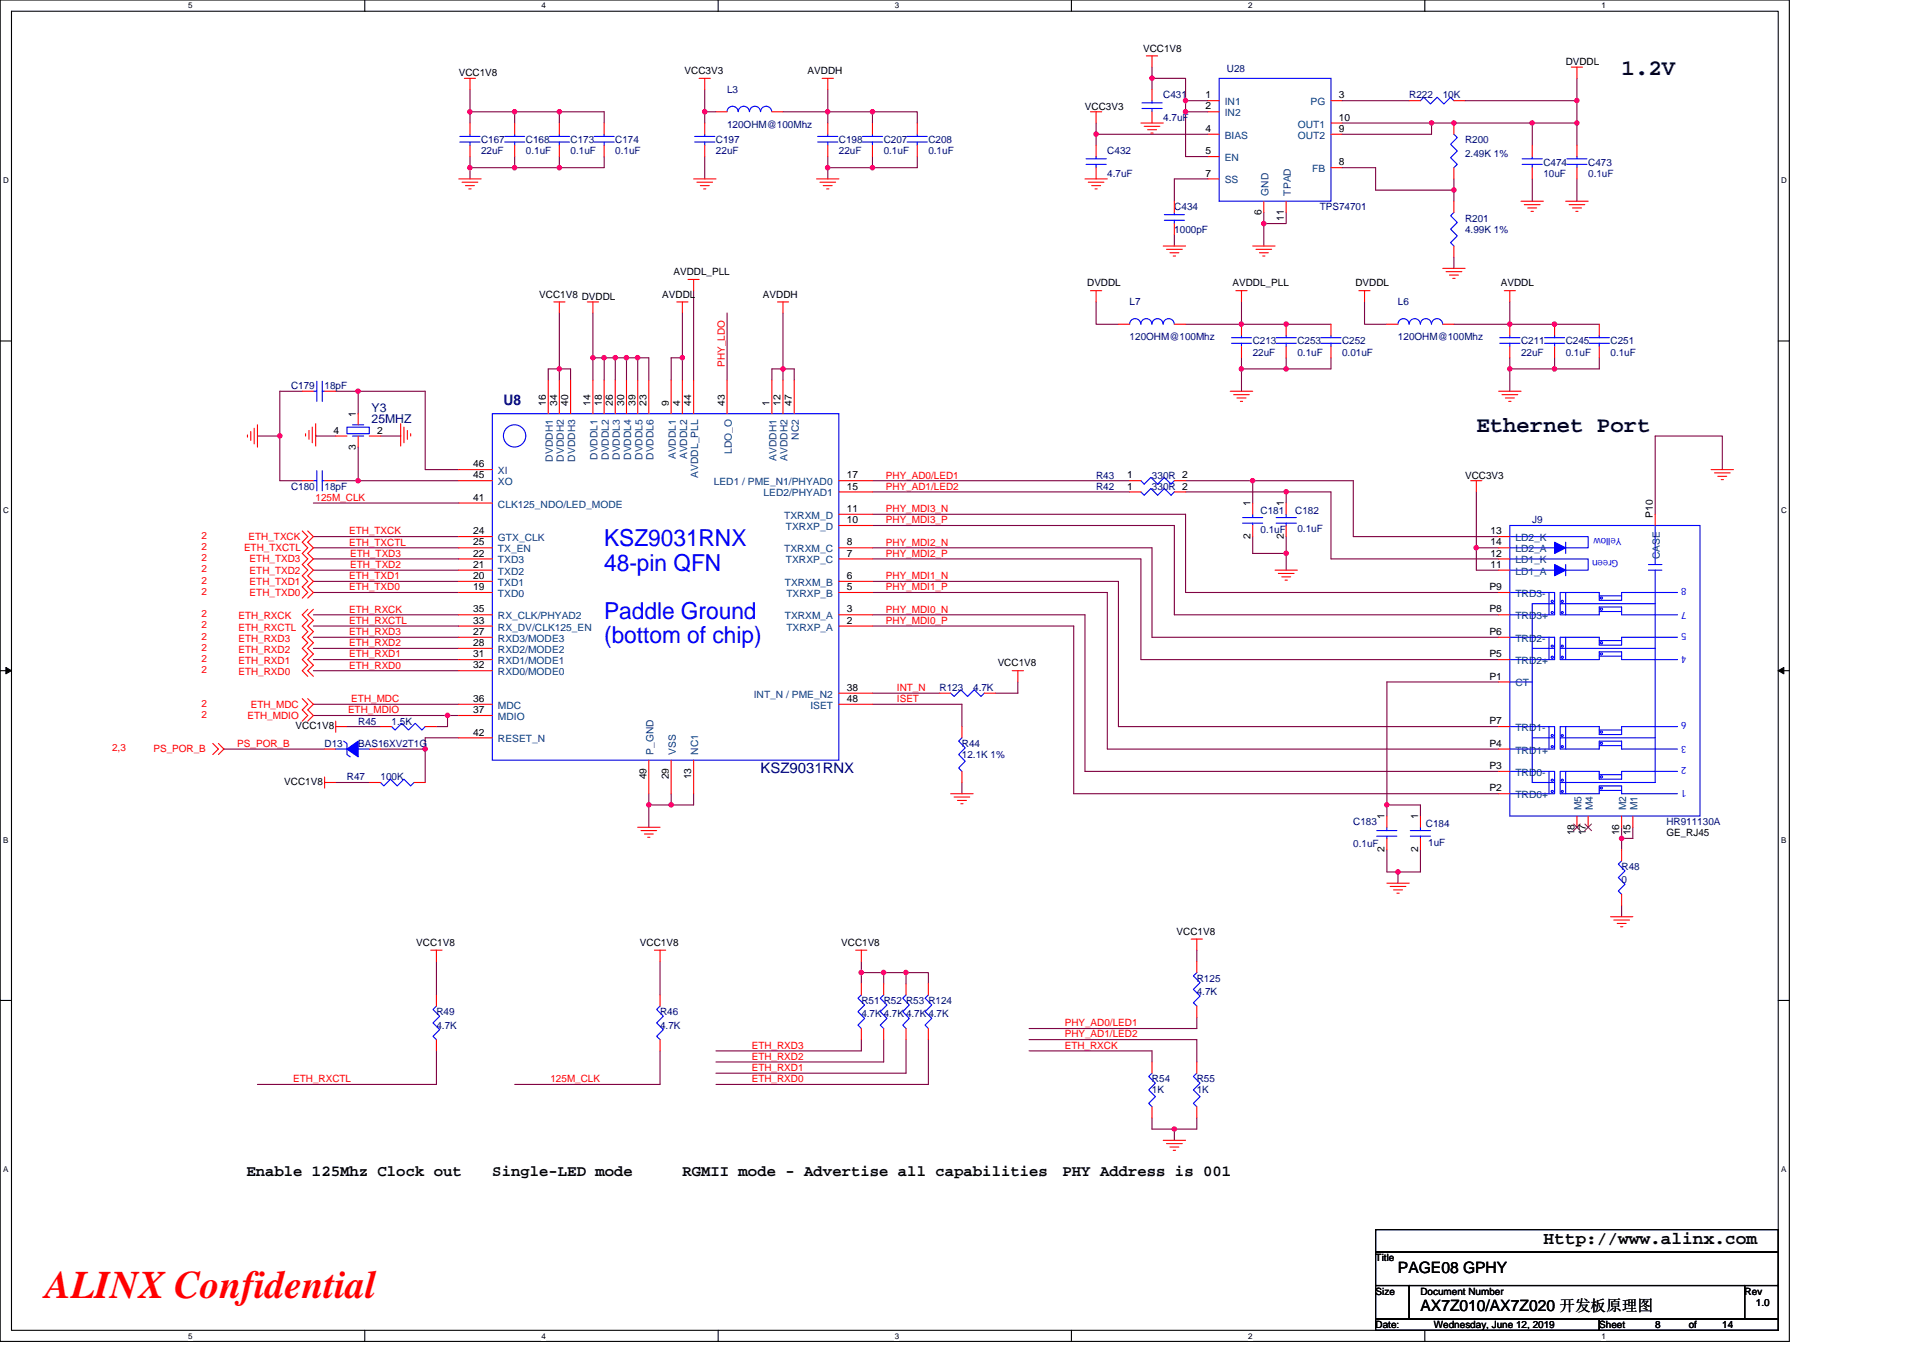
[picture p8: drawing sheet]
<svg xmlns="http://www.w3.org/2000/svg" width="297mm" height="210mm" viewBox="0 0 297 210" stroke-linecap="round" stroke-linejoin="round" font-family="sans-serif">
<path d="M0 0h276.4v207.3h-276.4zM1.8 1.7h272.9v203.8h-272.9z" fill="none" stroke="#000" stroke-width=".17"/>
<g fill="#fff">
<path d="M29.1 .2h.6v1.4h-.6z"/>
<path d="M29.1 205.7h.6v1.4h-.6z"/>
</g>
<path d="M56.3 0v1.7M56.3 205.5v1.8" fill="none" stroke="#000" stroke-width=".17"/>
<g fill="#fff">
<path d="M83.6 .2h.7v1.4h-.7z"/>
<path d="M83.6 205.7h.7v1.4h-.7z"/>
</g>
<path d="M110.9 0v1.7M110.9 205.5v1.8" fill="none" stroke="#000" stroke-width=".17"/>
<g fill="#fff">
<path d="M138.2 .2h.7v1.4h-.7z"/>
<path d="M138.2 205.7h.7v1.4h-.7z"/>
</g>
<path d="M165.5 0v1.7M165.5 205.5v1.8" fill="none" stroke="#000" stroke-width=".17"/>
<g fill="#fff">
<path d="M192.8 .2h.6v1.4h-.6z"/>
<path d="M192.8 205.7h.6v1.4h-.6z"/>
</g>
<path d="M220.1 0v1.7M220.1 205.5v1.8" fill="none" stroke="#000" stroke-width=".17"/>
<g fill="#fff">
<path d="M247.4 .2h.6v1.4h-.6z"/>
<path d="M247.4 205.7h.6v1.4h-.6z"/>
<path d="M.5 27.2h.8v1.4h-.8z"/>
<path d="M275.1 27.2h.9v1.4h-.9z"/>
<path d="M.5 78.1h.8v1.4h-.8z"/>
<path d="M275.1 78.1h.9v1.4h-.9z"/>
</g>
<path d="M0 52.7h1.8M274.7 52.7h1.7" fill="none" stroke="#000" stroke-width=".17"/>
<g fill="#fff">
<path d="M.5 129.1h.8v1.4h-.8z"/>
<path d="M275.1 129.1h.8v1.4h-.8z"/>
</g>
<path d="M0 103.6h1.8M274.7 103.6h1.7" fill="none" stroke="#000" stroke-width=".17"/>
<path d="M.9 103.1l.9 .5-.9 .5zM274.7 103.6l.8-.5v1z" fill="#000" stroke="#000" stroke-width=".15"/>
<g fill="#fff">
<path d="M.5 180h.8v1.4h-.8z"/>
<path d="M275.1 180h.8v1.4h-.8z"/>
</g>
<path d="M0 154.6h1.8M274.7 154.6h1.7M212.5 190h62.2v3.5h-62.2zM212.5 193.5h62.2v5.1h-62.2zM212.5 198.6h5.2v5.2h-5.2zM217.7 198.6h51.8v5.2h-51.8zM269.5 198.6h5.2v5.2h-5.2zM212.5 203.8h34.5v1.7h-34.5zM247 203.8h27.7v1.7h-27.7z" fill="none" stroke="#000" stroke-width=".17"/>
<g fill="none" stroke="#800040" stroke-width=".17">
<path d="M72.6 17.3h6.9M72.6 13.8v3.5M72.6 17.3v1.7M79.5 17.3h6.9M79.5 17.3v1.7M86.4 17.3h6.9v1.7M86.4 17.3v1.7M108.9 17.3v1.7M108.9 13.8v3.5M108.9 17.3h1.7M120.9 17.3h7v1.7M127.9 13.8v3.5h6.9"/>
<path d="M134.8 17.3h6.9v1.7M134.8 17.3v1.7M169.3 19v1.7M177.9 10.4v1.7M177.9 12.1v1.7M177.9 12.1h5.2v3.5h3.5M183.1 15.6v1.7h3.5M183.1 17.3v6.9h3.5M207.3 19h13.8M207.3 15.6h10.4M221.1 19v1.7h-13.8M221.1 19h15.6"/>
<path d="M226.3 15.6h17.3M236.7 19h6.9M236.7 19v3.5M243.6 12.1v6.9M243.6 19v3.5M72.6 25.9h6.9M72.6 24.2v1.7M72.6 25.9v1.7M79.5 25.9h6.9M79.5 24.2v1.7M86.4 24.2v1.7M93.3 24.2v1.7h-6.9"/>
<path d="M108.9 24.2v3.4M127.9 25.9h6.9M127.9 25.9v1.7M127.9 24.2v1.7M134.8 24.2v1.7M141.7 24.2v1.7h-6.9M169.3 20.7h17.3M169.3 20.7v1.8M181.4 36.3v1.7M186.6 27.6h-5.2v3.5M195.2 32.8v1.7M198.7 32.8v1.7h-3.5v3.5"/>
<path d="M207.3 25.9h5.2v3.5h12.1M224.6 39.7v1.8M224.6 29.4v1.7M224.6 27.6v1.8M236.7 27.6v3.5M243.6 27.6v3.5M84.7 58.7v-1.7h1.7v1.7M86.4 48.4v8.6h1.7v1.7M91.6 55.3v3.4M91.6 48.4v6.9M91.6 55.3h1.7M93.3 55.3h1.7v3.4"/>
<path d="M93.3 55.3v3.4M95 55.3h1.8M96.8 55.3h1.7M96.8 55.3v3.4M98.5 55.3v3.4M98.5 55.3h1.7v3.4M105.4 48.4v6.9M105.4 55.3h-1.7v3.4M105.4 55.3v3.4M107.1 44.9v13.8M112.3 48.4v10.3M119.2 58.7v-1.7h1.7v1.7"/>
<path d="M120.9 48.4v8.6h1.8v1.7M169.3 46.7v3.4h3.5M183.1 50.1h8.7M191.8 50.1h13.8M191.8 57h6.9M191.8 46.7v3.4M191.8 55.3v1.7M191.8 57v3.5M198.7 55.3v1.7M205.6 55.3v1.7h-6.9M210.8 46.7v3.4h3.4M224.6 50.1h8.6"/>
<path d="M233.2 50.1h13.8M233.2 57h6.9M233.2 46.7v3.4M233.2 55.3v1.7M233.2 57v3.5M240.1 55.3v1.7M247 55.3v1.7h-6.9M39.8 67.4h3.4M43.2 67.4v6.9h3.5M46.7 60.5h-3.5v6.9M48.4 77.7h22.5M48.8 67.2v.2h3.1"/>
<path d="M51.9 60.5h3.4M51.9 74.3h3.4M55.3 74.3h15.6M55.3 60.5h10.4v12.1h5.2M55.3 69.1v5.2M55.3 60.5v3.4M61.9 67.2v.2h-3.1M134.8 79.5h48.3v12h48.4M134.8 74.3h39.7M134.8 76h39.7M183.1 76h15.6M183.1 74.3h10.4"/>
<path d="M193.5 74.3h15.5v8.6h22.5M193.5 74.3v3.4M198.7 76h6.9v10.4h25.9M198.7 76v1.7M228 76v8.6M266 72.6v-5.2h-10.3v12.1M48.4 82.9h22.5M48.4 88.1h22.5M48.4 86.4h22.5M48.4 84.6h22.5M48.4 91.5h22.5M48.4 89.8h22.5"/>
<path d="M48.4 96.7h22.5M48.4 98.5h22.5M48.4 95h22.5M134.8 84.6h43.1v13.9h53.6M134.8 86.4h41.4v15.5h55.3M134.8 89.8h38v22.5h58.7M134.8 96.7h31.1v25.9h65.6M134.8 91.5h36.2v24.2h60.5M134.8 95h32.8v24.2h63.9M134.8 81.2h46.6v13.8h50.1M193.5 82.9v2.6h5.2M198.7 85.5v2.6"/>
<path d="M198.7 82.9v2.6M228 84.6h3.5M228 84.6v3.5h3.5M34.6 115.7h15.5M48.4 103.6h22.5M48.4 100.2h22.5M48.4 101.9h22.5M48.4 110.6h20.7M48.4 108.8h22.5M53.6 112.3h5.2M58.8 115.7h6.9M65.7 115.7v5.2"/>
<path d="M69.1 110.6h1.8M69.1 110.6v1.7h-1.7M70.9 114h-5.2v1.7M134.8 107.1h10.3M134.8 108.8h13.8v3.5M157.2 105.4v1.7h-3.4M231.5 105.4h-17.3v19M51.9 120.9h5.1M100.2 124.4h3.5M100.2 124.4v3.4M100.2 122.6v1.8M103.7 122.6v1.8"/>
<path d="M107.1 122.6v1.8h-3.4M148.6 120.9v1.7M214.2 131.3v3.4h1.7M214.2 124.4v1.7M214.2 124.4h5.2v1.7M215.9 134.7v1.8M219.4 131.3v3.4h-3.5M250.5 129.5v1.8M250.5 127.8v1.7M250.5 139.9v1.7M252.2 127.8v1.7h-1.7M67.4 148.5v5.2"/>
<path d="M102 148.5v5.2M133.1 150.3h3.4M133.1 148.5v1.8M133.1 150.3v1.7M136.5 150.3h3.5M136.5 150.3v1.7M140 150.3h3.4v1.7M140 150.3v1.7M184.9 157.2v1.7h-25.9M184.9 146.8v1.7M67.4 162.4v5.2h-27.6M102 162.4v5.2h-22.5"/>
<path d="M133.1 160.6v1.8h-22.5M136.5 160.6v3.5h-25.9M140 160.6v5.2h-29.4M143.4 160.6v7h-32.8M159 162.4h18.9v1.7M159 160.6h25.9v3.5M177.9 172.7v1.8h3.5M181.4 174.5v1.7M184.9 172.7v1.8h-3.5"/>
</g>
<g fill="#f0f" stroke="#f0f" stroke-width=".17">
<circle cx="86.4" cy="57" r=".34"/>
<circle cx="105.4" cy="55.3" r=".34"/>
<circle cx="91.6" cy="55.3" r=".34"/>
<circle cx="98.5" cy="55.3" r=".34"/>
<circle cx="93.3" cy="55.3" r=".34"/>
<circle cx="96.8" cy="55.3" r=".34"/>
<circle cx="95" cy="55.3" r=".34"/>
<circle cx="100.2" cy="124.4" r=".34"/>
<circle cx="103.7" cy="124.4" r=".34"/>
<circle cx="72.6" cy="17.3" r=".34"/>
<circle cx="86.4" cy="25.9" r=".34"/>
<circle cx="215.9" cy="134.7" r=".34"/>
<circle cx="198.7" cy="85.5" r=".34"/>
<circle cx="198.7" cy="76" r=".34"/>
<circle cx="193.5" cy="74.3" r=".34"/>
<circle cx="250.5" cy="129.5" r=".34"/>
<circle cx="214.2" cy="124.4" r=".34"/>
<circle cx="195.2" cy="34.5" r=".34"/>
<circle cx="224.6" cy="29.4" r=".34"/>
<circle cx="221.1" cy="19" r=".33"/>
<circle cx="243.6" cy="19" r=".33"/>
<circle cx="236.7" cy="19" r=".33"/>
<circle cx="243.6" cy="15.5" r=".34"/>
<circle cx="177.9" cy="12.1" r=".34"/>
<circle cx="183.1" cy="17.3" r=".34"/>
<circle cx="183.1" cy="15.5" r=".34"/>
<circle cx="169.3" cy="20.7" r=".34"/>
<circle cx="224.6" cy="19" r=".33"/>
<circle cx="133" cy="150.3" r=".34"/>
<circle cx="139.9" cy="150.3" r=".34"/>
<circle cx="136.5" cy="150.3" r=".34"/>
<circle cx="228" cy="84.6" r=".34"/>
<circle cx="43.2" cy="67.3" r=".34"/>
<circle cx="181.4" cy="174.4" r=".33"/>
<circle cx="55.3" cy="60.4" r=".34"/>
<circle cx="55.3" cy="74.3" r=".34"/>
<circle cx="65.7" cy="115.7" r=".34"/>
<circle cx="108.9" cy="17.3" r=".34"/>
<circle cx="134.8" cy="17.3" r=".34"/>
<circle cx="127.8" cy="25.9" r=".34"/>
<circle cx="134.8" cy="25.9" r=".34"/>
<circle cx="127.8" cy="17.3" r=".34"/>
<circle cx="79.5" cy="17.3" r=".34"/>
<circle cx="79.5" cy="25.9" r=".34"/>
<circle cx="72.6" cy="25.9" r=".34"/>
<circle cx="120.9" cy="57" r=".34"/>
<circle cx="69.1" cy="110.5" r=".34"/>
<circle cx="233.2" cy="50.1" r=".34"/>
<circle cx="240.1" cy="50.1" r=".34"/>
<circle cx="233.2" cy="57" r=".34"/>
<circle cx="240.1" cy="57" r=".34"/>
<circle cx="191.7" cy="50.1" r=".34"/>
<circle cx="198.7" cy="50.1" r=".34"/>
<circle cx="198.7" cy="57" r=".34"/>
<circle cx="191.7" cy="57" r=".34"/>
<circle cx="86.4" cy="17.3" r=".34"/>
</g>
<g fill="none" stroke="#f00" stroke-width=".17">
<path d="M71.7 12.1h1.7M72.6 19v1.7M72.6 12.1v1.7M79.5 19v1.7M86.4 19v1.7M93.3 19v1.7M108 12.1h1.7M108.9 12.1v1.7M108.9 19v1.7M110.6 17.3h1.7M119.2 17.3h1.7M127 12.1h1.7"/>
<path d="M127.9 12.1v1.7M127.9 19v1.7M134.8 19v1.7M141.7 19v1.7M168.4 17.3h1.8M169.3 17.3v1.7M176.2 19h3.5M176.7 19.5h2.5M177.1 8.6h1.7M177.9 8.6v1.8M177.9 13.8v1.8M177.9 17.3v1.7"/>
<path d="M186.6 15.6h1.7M186.6 17.3h1.7M205.6 15.6h1.7M205.6 19h1.7M217.7 15.6h1.7M224.6 15.6h1.7M224.6 19v1.7M242.7 10.4h1.8M243.6 10.4v1.7M70.9 27.6h3.4M71.4 28.2h2.4M71.9 28.7h1.4"/>
<path d="M72.4 29.2h.4M72.6 22.5v1.7M79.5 22.5v1.7M86.4 22.5v1.7M93.3 22.5v1.7M107.1 27.6h3.5M107.7 28.2h2.4M108.2 28.7h1.4M108.7 29.2h.3M108.9 22.5v1.7M126.1 27.6h3.5M126.7 28.2h2.4"/>
<path d="M127.2 28.7h1.3M127.7 29.2h.3M127.9 22.5v1.7M134.8 22.5v1.7M141.7 22.5v1.7M167.6 27.6h3.4M168.1 28.2h2.4M168.6 28.7h1.4M169.1 29.2h.4M169.3 22.5v1.7M169.3 25.9v1.7M177.3 20h1.3"/>
<path d="M177.8 20.6h.3M179.7 38h3.4M180.2 38.5h2.4M180.7 39.1h1.4M181.2 39.6h.4M181.4 31.1v1.7M181.4 34.5v1.8M186.6 20.7h1.7M186.6 24.2h1.7M186.6 27.6h1.7M193.5 38h3.5M194 38.5h2.4"/>
<path d="M194.5 39.1h1.4M195 39.6h.4M195.2 31.1v1.7M198.7 31.1v1.7M205.6 25.9h1.7M205.6 20.7h1.7M224.6 38v1.7M224.6 31.1v1.7M224.6 25.9v1.7M234.9 31.1h3.5M235.5 31.6h2.4M236 32.1h1.4"/>
<path d="M236.5 32.7h.4M236.7 22.5v1.7M236.7 25.9v1.7M241.8 31.1h3.5M242.4 31.6h2.4M242.9 32.1h1.4M243.4 32.7h.4M243.6 22.5v1.7M243.6 25.9v1.7M84.7 58.7v5.2M85.6 46.7h1.7M86.4 46.7v1.7"/>
<path d="M86.4 58.7v5.2M88.1 58.7v5.2M90.7 46.7h1.8M91.6 46.7v1.7M91.6 58.7v5.2M93.3 58.7v5.2M95 58.7v5.2M96.8 58.7v5.2M98.5 58.7v5.2M100.2 58.7v5.2M103.7 58.7v5.2M104.5 46.7h1.8"/>
<path d="M105.4 46.7v1.7M105.4 58.7v5.2M106.3 43.2h1.7M107.1 43.2v1.7M107.1 58.7v5.2M112.3 58.7v5.2M119.2 58.7v5.2M120.1 46.7h1.7M120.9 58.7v5.2M120.9 46.7v1.7M122.7 58.7v5.2M168.4 44.9h1.8"/>
<path d="M169.3 44.9v1.8M172.8 50.1h1.7M181.4 50.1h1.7M190.9 44.9h1.7M191.8 44.9v1.8M191.8 50.1v1.7M191.8 53.6v1.7M198.7 50.1v1.7M198.7 53.6v1.7M205.6 50.1v1.7M205.6 53.6v1.7M209.9 44.9h1.7"/>
<path d="M210.8 44.9v1.8M214.2 50.1h1.7M222.9 41.5h3.4M222.9 50.1h1.7M223.4 42h2.4M223.9 42.5h1.4M224.4 43h.4M232.4 44.9h1.7M233.2 44.9v1.8M233.2 50.1v1.7M233.2 53.6v1.7M240.1 50.1v1.7"/>
<path d="M240.1 53.6v1.7M247 50.1v1.7M247 53.6v1.7M38.2 67.2v.3M38.7 66.7v1.4M39.3 66.2v2.4M39.8 65.6v3.5M46.7 74.3h1.7M46.7 60.5h1.7M47.2 67v.4M47.7 66.5v1.4M48.2 66v2.4"/>
<path d="M48.8 65.5v3.4M50.1 74.3h1.8M50.1 60.5h1.8M51.9 67.4h1.7M55.3 63.9v1.7M55.3 67.4v1.7M57 67.4h1.8M61.9 65.5v3.4M62.4 66v2.4M62.9 66.5v1.4M63.4 67v.4M70.9 77.7h5.1"/>
<path d="M70.9 74.3h5.1M70.9 72.6h5.1M129.6 76h5.2M129.6 74.3h5.2M129.6 79.5h5.2M174.5 76h1.7M174.5 74.3h1.7M181.4 76h1.7M181.4 74.3h1.7M190 60.5h3.5M190.6 61h2.4M191.1 61.5h1.4"/>
<path d="M191.6 62h.3M193.5 77.7v1.8M198.7 77.7v1.8M227.2 74.3h1.7M228 74.3v1.7M231.5 60.5h3.4M232 61h2.4M232.5 61.5h1.4M233 62h.4M255.7 79.5v1.7M264.3 72.6h3.5M264.8 73.1h2.4"/>
<path d="M265.3 73.6h1.4M265.9 74.1h.3M46.7 82l.8 .9-.8 .9 .8 .8-.8 .9 .8 .9-.8 .8 .8 .9-.8 .9 .8 .8-.8 .9 .8 .8-.8 .9M47.5 94.1l-.8 .9 .8 .9-.8 .8 .8 .9-.8 .9 .8 .8-.8 .9 .8 .8-.8 .9 .8 .9-.8 .8 .8 .9M47.5 82l.9 .9-.9 .9 .9 .8-.9 .9 .9 .9-.9 .8 .9 .9-.9 .9 .9 .8-.9 .9 .9 .8-.9 .9M48.4 94.1l-.9 .9 .9 .9-.9 .8 .9 .9-.9 .9 .9 .8-.9 .9 .9 .8-.9 .9 .9 .9-.9 .8 .9 .9M70.9 91.5h5.1M70.9 89.8h5.1M70.9 88.1h5.1M70.9 86.4h5.1M70.9 82.9h5.1M70.9 84.6h5.1"/>
<path d="M70.9 98.5h5.1M70.9 96.7h5.1M70.9 95h5.1M129.6 96.7h5.2M129.6 95h5.2M129.6 91.5h5.2M129.6 89.8h5.2M129.6 86.4h5.2M129.6 84.6h5.2M129.6 81.2h5.2M193.5 81.2v1.7M197 88.1h3.4"/>
<path d="M197.5 88.6h2.4M198 89.1h1.4M198.5 89.6h.4M198.7 81.2v1.7M231.5 98.5h1.7M231.5 95h1.7M231.5 91.5h1.7M231.5 88.1h1.7M231.5 86.4h1.7M231.5 84.6h1.7M231.5 82.9h1.7M32.9 114.9l.8 .8-.8 .9"/>
<path d="M33.7 114.9l.9 .8-.9 .9M46.7 107.9l.8 .9-.8 .9 .8 .9-.8 .8M47.5 107.9l.9 .9-.9 .9 .9 .9-.9 .8M50.1 115.7h1.8M51.9 112.3h1.7M51.9 111.4v1.7M57 115.7h1.8M58.8 112.3h1.7M65.7 112.3h1.7M70.9 101.9h5.1M70.9 103.6h5.1M70.9 108.8h5.1"/>
<path d="M70.9 110.6h5.1M70.9 114h5.1M70.9 100.2h5.1M100.2 117.5v5.1M103.7 117.5v5.1M107.1 117.5v5.1M129.6 107.1h5.2M129.6 108.8h5.2M145.1 107.1h1.8M148.6 119.2v1.7M148.6 112.3v1.7M152 107.1h1.8"/>
<path d="M156.4 103.6h1.7M157.2 103.6v1.8M231.5 119.2h1.7M231.5 115.7h1.7M231.5 112.3h1.7M231.5 101.9h1.7M231.5 105.4h1.7M50.1 120.9h1.8M50.1 120.1v1.7M57 120.9h1.8M64 120.9h1.7M98.5 127.8h3.5"/>
<path d="M99 128.3h2.4M99.5 128.9h1.4M100.1 129.4h.3M146.9 122.6h3.4M147.4 123.1h2.4M147.9 123.7h1.4M148.4 124.2h.4M214.2 126.1v1.7M214.2 129.5v1.8M214.2 136.5h3.5M214.7 137h2.5M215.3 137.5h1.3"/>
<path d="M215.8 138h.3M219.4 126.1v1.7M219.4 129.5v1.8M231.5 122.6h1.7M243.6 126.1v1.7M245.3 126.1v1.7M250.5 126.1v1.7M250.5 138.2v1.7M250.5 131.3v1.7M252.2 126.1v1.7M66.5 146.8h1.8M67.4 153.7v1.7"/>
<path d="M67.4 146.8v1.7M101.1 146.8h1.7M102 146.8v1.7M102 153.7v1.7M132.2 146.8h1.7M133.1 146.8v1.7M133.1 158.9v1.7M133.1 152v1.7M136.5 158.9v1.7M136.5 152v1.7M140 158.9v1.7M140 152v1.7"/>
<path d="M143.4 158.9v1.7M143.4 152v1.7M184 145.1h1.7M184.9 145.1v1.7M184.9 155.4v1.8M184.9 148.5v1.8M248.8 141.6h3.4M249.3 142.2h2.4M249.8 142.7h1.4M250.3 143.2h.4M67.4 160.6v1.8M102 160.6v1.8"/>
<path d="M177.9 171v1.7M177.9 164.1v1.7M179.7 176.2h3.4M180.2 176.7h2.4M180.7 177.2h1.4M181.2 177.7h.4M184.9 171v1.7M184.9 164.1v1.7"/>
</g>
<g fill="none" stroke="#00f" stroke-width=".17">
<path d="M112.3 17.3a.86 .86 0 0 1 .9-.9 .86 .86 0 0 1 .8 .9 .87 .87 0 0 1 .9-.9 .87 .87 0 0 1 .9 .9 .86 .86 0 0 1 .8-.9 .86 .86 0 0 1 .9 .9M117.5 17.3a.86 .86 0 0 1 .9-.9 .86 .86 0 0 1 .8 .9M176.4 16.8h3.1M176.4 15.9h3.1M177.9 15.6v.3M177.9 16.8v.5M188.3 12.1h17.3v19h-17.3zM219.4 15.6l.5-.6 1.1 1.1 1-1.1 1 1.1 1.1-1.1 .5 .6M71 21.9h3.1M71 21.1h3.1M72.6 20.7v.4M72.6 21.9v.6"/>
<path d="M78 21.9h3M78 21.1h3M79.5 20.7v.4M79.5 21.9v.6M84.9 21.9h3.1M84.9 21.1h3.1M86.4 20.7v.4M86.4 21.9v.6M91.8 21.9h3.1M91.8 21.1h3.1M93.3 20.7v.4M93.3 21.9v.6"/>
<path d="M107.3 21.9h3.1M107.3 21.1h3.1M108.9 20.7v.4M108.9 21.9v.6M126.3 21.9h3.1M126.3 21.1h3.1M127.9 20.7v.4M127.9 21.9v.6M133.2 21.9h3.1M133.2 21.1h3.1M134.8 20.7v.4M134.8 21.9v.6"/>
<path d="M140.1 21.9h3.1M140.1 21.1h3.1M141.7 20.7v.4M141.7 21.9v.6M167.8 25.4h3.1M167.8 24.5h3.1M169.3 24.2v.3M169.3 25.4v.5M179.8 34h3.2M179.8 33.2h3.2M181.4 32.8v.4M181.4 34v.5"/>
<path d="M224.6 32.8l-.5 .5 1 1.1-1 1 1 1-1 1.1 .5 .5M224.6 20.7l.5 .6-1 1 1 1-1 1.1 1 1-.5 .5M235.1 25.4h3.1M235.1 24.5h3.1M236.7 24.2v.3M236.7 25.4v.5M242 25.4h3.1M242 24.5h3.1M243.6 24.2v.3M243.6 25.4v.5M48.9 58.9v3.1M49.8 58.9v3.1"/>
<path d="M176.2 50.1a.86 .86 0 0 0-.8-.9 .86 .86 0 0 0-.9 .9M177.9 50.1a.85 .85 0 0 0-.8-.9 .85 .85 0 0 0-.9 .9M179.7 50.1a.86 .86 0 0 0-.9-.9 .86 .86 0 0 0-.9 .9M181.4 50.1a.85 .85 0 0 0-.9-.9 .85 .85 0 0 0-.8 .9M190.2 53h3.1M190.2 52.2h3.1M191.8 51.8v.4M191.8 53v.6M197.1 53h3.1M197.1 52.2h3.1M198.7 51.8v.4M198.7 53v.6"/>
<path d="M204 53h3.1M204 52.2h3.1M205.6 51.8v.4M205.6 53v.6M217.7 50.1a.86 .86 0 0 0-.9-.9 .86 .86 0 0 0-.9 .9M219.4 50.1a.86 .86 0 0 0-.9-.9 .86 .86 0 0 0-.8 .9M222.8 50.1a.87 .87 0 0 0-.8-.9 .87 .87 0 0 0-.9 .9 .85 .85 0 0 0-.8-.9 .85 .85 0 0 0-.9 .9M231.7 53h3.1M231.7 52.2h3.1M233.2 51.8v.4M233.2 53v.6M238.6 53h3.1"/>
<path d="M238.6 52.2h3.1M240.1 51.8v.4M240.1 53v.6M245.5 53h3.1M245.5 52.2h3.1M247 51.8v.4M247 53v.6M48.4 74.3h.5M48.4 60.5h.5M48.9 72.7v3.1M49.8 72.7v3.1M49.8 74.3h.3"/>
<path d="M49.8 60.5h.3M53.6 66h3.4v1h-3.4zM54.5 65.6h1.7M54.5 67.4h1.7M55.3 67.4h.1M55.3 65.6h.1M76 63.9h53.6v53.6h-53.6zM176.2 74.3l.5 .5 1.1-1 1 1 1-1 1.1 1 .5-.5M181.4 76l-.5 .5-1.1-1-1 1-1-1-1.1 1-.5-.5M191.9 80h3.1M193.5 79.5v.5M197.1 80h3.1"/>
<path d="M198.7 79.5v.5M191.9 80.8h3.1M193.5 80.8v.4M197.1 80.8h3.1M198.7 80.8v.4M233.2 98.5h6.9v3.4h-6.9M233.2 91.5h6.9v3.5h-6.9M233.2 81.2h29.4v44.9h-29.4zM233.2 86.4h12.1v1.7h-12.1M233.2 82.9h12.1v1.7h-12.1M239.3 98.5v3.4M239.3 91.5v3.5"/>
<path d="M239.6 94.5h.3v.3h-.3zM239.6 99.7h.3v.2h-.3zM240.1 93.3h-3.4v27.6h3.4M241 93.3h14.7M241.2 99.7h.2v.2h-.2zM241.2 92.8h.2v.2h-.2zM241.2 94.5h.2v.3h-.2zM241.8 98.5v3.4M241.8 91.5v3.5M241.8 87.2v1.8M241.8 83.8v1.7M247 94.5h3.5"/>
<path d="M247 99h3.5M247 92.1h3.5M247.2 92.3h.3v.2h-.3zM254.6 88.1h2.1M254.6 87.2h2.1M255.7 88.1v32.8h-14.7M255.7 81.2v6M259.1 98.5h-8.6v1.2h-3.5v-1.2h-6v3.4h6v-1.2h3.5v1.2h8.6M259.1 91.5h-8.6v1.3h-3.5v-1.3h-6v3.5h6v-1.2h3.5v1.2h8.6M51.9 115.7h1.7M53.1 114.5l.5 .4v1.7l.5 .3M55.3 115.7h1.7"/>
<path d="M60.5 112.3l.5 .5 1.1-1 1 1 1-1 1.1 1 .5-.5M146.9 107.1l.5 .5 1-1 1.1 1 1-1 1 1 .5-.5M148.6 114l-.5 .5 1 1-1 1.1 1 1-1 1.1 .5 .5M233.2 119.2h6.9v3.4h-6.9M233.2 105.4h3.5M233.2 112.3h6.9v3.4h-6.9M236.7 114h3.4M236.7 100.2h3.4M239.3 119.2v3.4M239.3 112.3v3.4M239.6 115.3h.3v.2h-.3zM239.6 113.5h.3v.3h-.3z"/>
<path d="M241 114h14.7M241 100.2h14.7M241.2 113.5h.2v.3h-.2zM241.2 115.3h.2v.2h-.2zM241.2 101.4h.2v.3h-.2zM241.8 119.2v3.4M241.8 112.3v3.4M247 119.7h3.5M247 115.2h3.5M247 101.4h3.5M247 112.8h3.5M247.2 113h.3v.2h-.3z"/>
<path d="M247.2 114.7h.3v.3h-.3zM247.2 100.9h.3v.2h-.3zM259.1 112.3h-8.6v1.2h-3.5v-1.2h-6v3.4h6v-1.2h3.5v1.2h8.6M259.1 119.2h-8.6v1.2h-3.5v-1.2h-6v3.4h6v-1.2h3.5v1.2h8.6M58.8 120.9l.5 .5 1-1 1.1 1 1-1 1 1 .6-.5M212.7 128.3h3.1M212.7 129.2h3.1M214.2 127.8v.5M214.2 129.2v.3M217.8 128.3h3.2M217.8 129.2h3.2M219.4 127.8v.5"/>
<path d="M219.4 129.2v.3M239.6 122.2h.3v.2h-.3zM239.6 120.4h.3v.3h-.3zM241.2 122.2h.2v.2h-.2zM241.2 120.4h.2v.3h-.2zM247 122.1h3.5M247.2 121.6h.3v.3h-.3zM250.5 133l-.5 .5 1 1.1-1 1 1 1-1 1.1 .5 .5M67.4 155.4l-.5 .6 1 1-1 1.1 1 1-1 1 .5 .5M102 155.4l-.6 .6 1.1 1-1.1 1.1 1.1 1-1.1 1 .6 .5M133.1 153.7l-.6 .5 1.1 1.1-1.1 1 1.1 1.1-1.1 1 .6 .5M136.5 153.7l-.5 .5 1 1.1-1 1 1 1.1-1 1 .5 .5"/>
<path d="M140 153.7l-.6 .5 1.1 1.1-1.1 1 1.1 1.1-1.1 1 .6 .5M143.4 153.7l-.5 .5 1 1.1-1 1 1 1.1-1 1 .5 .5M184.9 150.3l-.6 .5 1.1 1-1.1 1.1 1.1 1-1.1 1 .6 .5M177.9 165.8l-.5 .5 1.1 1.1-1.1 1 1.1 1-1.1 1.1 .5 .5M184.9 165.8l-.6 .5 1.1 1.1-1.1 1 1.1 1-1.1 1.1 .6 .5"/>
<circle cx="79.5" cy="67.3" r="1.72"/>
<circle cx="239.8" cy="92.9" r=".17"/>
<circle cx="247.4" cy="94.1" r=".17"/>
<circle cx="247.4" cy="99.3" r=".17"/>
<circle cx="239.8" cy="101.6" r=".17"/>
<circle cx="247.4" cy="120" r=".17"/>
</g>
<g fill="#00f" stroke="#00f" stroke-width=".17">
<path d="M240.1 87.2l1.7 .9-1.7 .9z" fill-rule="evenodd"/>
<path d="M240.1 83.8l1.7 .8-1.7 .9z" fill-rule="evenodd"/>
<path d="M53.6 115.7l1.7-1.2v2.4z" fill-rule="evenodd"/>
</g>
<path d="M243.1 127.3l1 1.1M244.1 127.3l-1 1.1M244.8 127.3l1 1.1M245.8 127.3l-1 1.1" fill="none" stroke="#804000" stroke-width=".15"/>
<text font-size="6" fill="#f00" x="7" y="200.6">ALINX Confidential</text>
<g font-size="3.6" fill="#00f">
<text x="93.3" y="84.4">KSZ9031RNX</text>
<text x="93.3" y="88.2">48-pin QFN</text>
<text x="93.3" y="95.7">Paddle Ground</text>
<text x="93.3" y="99.4">(bottom of chip)</text>
</g>
<g font-size="3.5" fill="#000040">
<text x="250.5" y="11.5">1.2V</text>
<text x="228" y="66.8">Ethernet Port</text>
</g>
<text font-size="2.8" x="238.4" y="192.3">Http://www.alinx.com</text>
<g font-size="2.4">
<text x="38.1" y="181.7">Enable 125Mhz Clock out</text>
<text x="76" y="181.7">Single-LED mode</text>
<text x="105.4" y="181.7">RGMII mode - Advertise all capabilities</text>
<text x="164.1" y="181.7">PHY Address is 001</text>
<text x="215.9" y="196.7">PAGE08 GPHY</text>
<text x="219.4" y="202.5">AX7Z010/AX7Z020 开发板原理图</text>
</g>
<g font-size="2.2" fill="#000080">
<text x="77.8" y="62.5">U8</text>
<text x="117.5" y="119.5">KSZ9031RNX</text>
</g>
<g font-size="1.9" fill="#000080">
<text x="57.4" y="63.7">Y3</text>
<text x="57.4" y="65.4">25MHZ</text>
</g>
<g font-size="1.5">
<text x="70.9" y="11.8">VCC1V8</text>
<text x="105.7" y="11.4">VCC3V3</text>
<text x="124.8" y="11.4">AVDDH</text>
<text x="176.6" y="8">VCC1V8</text>
<text x="241.8" y="10">DVDDL</text>
<text x="167.6" y="17">VCC3V3</text>
<text x="186.2" y="15.2">1</text>
<text x="186.2" y="16.9">2</text>
<text x="206.8" y="15.2">3</text>
<text x="186.2" y="20.4">4</text>
<text x="186.2" y="23.8">5</text>
<text x="206.8" y="20.4">9</text>
<text x="206.8" y="18.6">10</text>
<text x="186.2" y="27.3">7</text>
<text x="206.8" y="25.5">8</text>
<text x="194.9" y="33.2" transform="rotate(-90 194.9 33.2)">6</text>
<text x="198.3" y="34.1" transform="rotate(-90 198.3 34.1)">11</text>
<text x="83.3" y="46">VCC1V8 DVDDL</text>
<text x="102.3" y="46">AVDDL</text>
<text x="104" y="42.5">AVDDL_PLL</text>
<text x="117.9" y="46">AVDDH</text>
<text x="167.9" y="44.2">DVDDL</text>
<text x="190.4" y="44.2">AVDDL_PLL</text>
<text x="209.4" y="44.2">DVDDL</text>
<text x="231.8" y="44.2">AVDDL</text>
<text x="55" y="64.4" transform="rotate(-90 55 64.4)">1</text>
<text x="84.3" y="62.7" transform="rotate(-90 84.3 62.7)">16</text>
<text x="86" y="62.7" transform="rotate(-90 86 62.7)">34</text>
<text x="87.8" y="62.7" transform="rotate(-90 87.8 62.7)">40</text>
<text x="91.2" y="62.7" transform="rotate(-90 91.2 62.7)">14</text>
<text x="93" y="62.7" transform="rotate(-90 93 62.7)">18</text>
<text x="94.7" y="62.7" transform="rotate(-90 94.7 62.7)">26</text>
<text x="96.4" y="62.7" transform="rotate(-90 96.4 62.7)">30</text>
<text x="98.1" y="62.7" transform="rotate(-90 98.1 62.7)">39</text>
<text x="99.9" y="62.7" transform="rotate(-90 99.9 62.7)">23</text>
<text x="103.3" y="62.7" transform="rotate(-90 103.3 62.7)">9</text>
<text x="105" y="62.7" transform="rotate(-90 105 62.7)">4</text>
<text x="106.8" y="62.7" transform="rotate(-90 106.8 62.7)">44</text>
<text x="111.9" y="62.7" transform="rotate(-90 111.9 62.7)">43</text>
<text x="118.9" y="62.7" transform="rotate(-90 118.9 62.7)">1</text>
<text x="120.6" y="62.7" transform="rotate(-90 120.6 62.7)">12</text>
<text x="122.3" y="62.7" transform="rotate(-90 122.3 62.7)">47</text>
<text x="51.5" y="67">4</text>
<text x="55" y="69.5" transform="rotate(-90 55 69.5)">3</text>
<text x="58.2" y="67">2</text>
<text x="73.1" y="77.4">41</text>
<text x="73.1" y="73.9">45</text>
<text x="73.1" y="72.2">46</text>
<text x="130.8" y="75.6">15</text>
<text x="130.8" y="73.9">17</text>
<text x="174.1" y="75.6">1</text>
<text x="174.1" y="73.9">1</text>
<text x="226.3" y="74">VCC3V3</text>
<text x="73.1" y="82.6">24</text>
<text x="130.8" y="79.1">11</text>
<text x="130.8" y="80.8">10</text>
<text x="193.1" y="83.3" transform="rotate(-90 193.1 83.3)">2</text>
<text x="193.1" y="78.3" transform="rotate(-90 193.1 78.3)">1</text>
<text x="198.3" y="83.3" transform="rotate(-90 198.3 83.3)">2</text>
<text x="198.3" y="78.3" transform="rotate(-90 198.3 78.3)">1</text>
<text x="230.2" y="82.6">13</text>
<text x="255.3" y="80" transform="rotate(-90 255.3 80)">P10</text>
<text x="73.1" y="89.5">20</text>
<text x="73.1" y="87.7">21</text>
<text x="73.1" y="86">22</text>
<text x="73.1" y="84.3">25</text>
<text x="130.8" y="84.3">8</text>
<text x="130.8" y="89.5">6</text>
<text x="130.8" y="86">7</text>
<text x="230.2" y="87.7">11</text>
<text x="230.2" y="86">12</text>
<text x="230.2" y="84.3">14</text>
<text x="73.1" y="91.2">19</text>
<text x="73.1" y="94.6">35</text>
<text x="130.8" y="94.6">3</text>
<text x="130.8" y="91.2">5</text>
<text x="230.1" y="94.6">P8</text>
<text x="230.1" y="91.2">P9</text>
<text x="73.1" y="98.1">27</text>
<text x="73.1" y="101.6">31</text>
<text x="73.1" y="96.4">33</text>
<text x="73.1" y="99.8">28</text>
<text x="130.8" y="96.4">2</text>
<text x="230.1" y="101.6">P5</text>
<text x="230.1" y="98.1">P6</text>
<text x="73.1" y="103.3">32</text>
<text x="130.8" y="106.7">38</text>
<text x="154.1" y="103">VCC1V8</text>
<text x="230.1" y="105">P1</text>
<text x="45.7" y="112.6">VCC1V8</text>
<text x="73.1" y="108.5">36</text>
<text x="73.1" y="110.2">37</text>
<text x="73.1" y="113.6">42</text>
<text x="130.8" y="108.5">48</text>
<text x="230.1" y="111.9">P7</text>
<text x="230.1" y="118.8">P3</text>
<text x="230.1" y="115.4">P4</text>
<text x="43.9" y="121.3">VCC1V8</text>
<text x="99.9" y="120.4" transform="rotate(-90 99.9 120.4)">49</text>
<text x="103.3" y="120.4" transform="rotate(-90 103.3 120.4)">29</text>
<text x="106.8" y="120.4" transform="rotate(-90 106.8 120.4)">13</text>
<text x="230.1" y="122.3">P2</text>
<text x="213.9" y="131.6" transform="rotate(-90 213.9 131.6)">2</text>
<text x="213.9" y="126.6" transform="rotate(-90 213.9 126.6)">1</text>
<text x="219.1" y="131.6" transform="rotate(-90 219.1 131.6)">2</text>
<text x="219.1" y="126.6" transform="rotate(-90 219.1 126.6)">1</text>
<text x="243.2" y="129.1" transform="rotate(-90 243.2 129.1)">18</text>
<text x="245" y="129.1" transform="rotate(-90 245 129.1)">17</text>
<text x="250.1" y="129.1" transform="rotate(-90 250.1 129.1)">16</text>
<text x="251.9" y="129.1" transform="rotate(-90 251.9 129.1)">15</text>
<text x="257.4" y="129.2">GE_RJ45</text>
<text x="64.3" y="146.1">VCC1V8</text>
<text x="98.8" y="146.1">VCC1V8</text>
<text x="129.9" y="146.1">VCC1V8</text>
<text x="181.8" y="144.4">VCC1V8</text>
<text x="212.5" y="194.9">Title</text>
<text x="212.5" y="200">Size</text>
<text x="219.4" y="200">Document Number</text>
<text x="269.5" y="200">Rev</text>
<text x="271.2" y="201.8">1.0</text>
<text x="212.5" y="205.2">Date:</text>
<text x="221.5" y="205.2">Wednesday, June 12, 2019</text>
<text x="247" y="205.2">Sheet</text>
<text x="255.7" y="205.2">8</text>
<text x="260.9" y="205.2">of</text>
<text x="266" y="205.2">14</text>
</g>
<g font-size="1.5" fill="#000080">
<text x="189.5" y="11.1">U28</text>
<text x="112.3" y="14.4">L3</text>
<text x="179.7" y="15.2">C431</text>
<text x="217.7" y="15.2">R222</text>
<text x="222.9" y="15.2">10K</text>
<text x="74.3" y="22.1">C167</text>
<text x="74.3" y="23.9">22uF</text>
<text x="81.2" y="22.1">C168</text>
<text x="81.2" y="23.9">0.1uF</text>
<text x="88.1" y="22.1">C173</text>
<text x="88.1" y="23.9">0.1uF</text>
<text x="95" y="22.1">C174</text>
<text x="95" y="23.9">0.1uF</text>
<text x="110.6" y="22.1">C197</text>
<text x="110.6" y="23.9">22uF</text>
<text x="112.3" y="19.7">120OHM@100Mhz</text>
<text x="129.6" y="22.1">C198</text>
<text x="129.6" y="23.9">22uF</text>
<text x="136.5" y="22.1">C207</text>
<text x="136.5" y="23.9">0.1uF</text>
<text x="143.4" y="22.1">C208</text>
<text x="143.4" y="23.9">0.1uF</text>
<text x="171" y="23.9">C432</text>
<text x="179.7" y="18.7">4.7uF</text>
<text x="226.3" y="22.1">R200</text>
<text x="171" y="27.3">4.7uF</text>
<text x="226.3" y="24.2">2.49K 1%</text>
<text x="238.4" y="25.6">C474</text>
<text x="238.4" y="27.3">10uF</text>
<text x="245.3" y="25.6">C473</text>
<text x="245.3" y="27.3">0.1uF</text>
<text x="181.4" y="32.5">C434</text>
<text x="181.4" y="35.9">1000pF</text>
<text x="203.9" y="32.5">TPS74701</text>
<text x="226.3" y="34.2">R201</text>
<text x="226.3" y="35.9">4.99K 1%</text>
<text x="174.5" y="47.2">L7</text>
<text x="215.9" y="47.2">L6</text>
<text x="174.5" y="52.5">120OHM@100Mhz</text>
<text x="193.5" y="53.2">C213</text>
<text x="200.4" y="53.2">C253</text>
<text x="207.3" y="53.2">C252</text>
<text x="215.9" y="52.5">120OHM@100Mhz</text>
<text x="234.9" y="53.2">C211</text>
<text x="241.8" y="53.2">C245</text>
<text x="248.8" y="53.2">C251</text>
<text x="193.5" y="54.9">22uF</text>
<text x="200.4" y="54.9">0.1uF</text>
<text x="207.3" y="54.9">0.01uF</text>
<text x="234.9" y="54.9">22uF</text>
<text x="241.8" y="54.9">0.1uF</text>
<text x="248.8" y="54.9">0.1uF</text>
<text x="45" y="60.1">C179</text>
<text x="50.1" y="60.1">18pF</text>
<text x="45" y="75.7">C180</text>
<text x="50.1" y="75.7">18pF</text>
<text x="169.3" y="75.7">R42</text>
<text x="169.3" y="74">R43</text>
<text x="177.9" y="75.7">330R 2</text>
<text x="177.9" y="74">330R 2</text>
<text x="194.7" y="79.5">C181</text>
<text x="194.7" y="82.4">0.1uF</text>
<text x="200.1" y="79.5">C182</text>
<text x="200.4" y="82.2">0.1uF</text>
<text x="236.7" y="80.9">J9</text>
<text x="145.1" y="106.8">R123</text>
<text x="150.3" y="106.8">4.7K</text>
<text x="55.3" y="112">R45</text>
<text x="60.5" y="112">1.5K</text>
<text x="50.1" y="115.4">D13</text>
<text x="55.3" y="115.4">BAS16XV2T1G</text>
<text x="148.6" y="115.4">R44</text>
<text x="148.6" y="117.1">12.1K 1%</text>
<text x="53.6" y="120.6">R47</text>
<text x="58.8" y="120.6">100K</text>
<text x="209" y="127.5">C183</text>
<text x="209" y="130.9">0.1uF</text>
<text x="220.3" y="127.8">C184</text>
<text x="220.6" y="130.8">1uF</text>
<text x="257.4" y="127.5">HR911130A</text>
<text x="250.5" y="134.4">R48</text>
<text x="250.5" y="136.5">0</text>
<text x="133.1" y="155.1">R51 R52 R53 R124</text>
<text x="184.9" y="151.7">R125</text>
<text x="184.9" y="153.8">4.7K</text>
<text x="67.4" y="156.8">R49</text>
<text x="67.4" y="158.9">4.7K</text>
<text x="102" y="156.8">R46</text>
<text x="102" y="158.9">4.7K</text>
<text x="133.1" y="157.2">4.7K 4.7K 4.7K 4.7K</text>
<text x="177.9" y="167.2">R54</text>
<text x="184.9" y="167.2">R55</text>
<text x="177.9" y="169">1K</text>
<text x="184.9" y="169">1K</text>
</g>
<g font-size="1.5" fill="#004080">
<text x="189.2" y="16.3">IN1</text>
<text x="189.2" y="18">IN2</text>
<text x="202.4" y="16.3">PG</text>
<text x="189.2" y="21.4">BIAS</text>
<text x="200.5" y="21.4">OUT2</text>
<text x="200.5" y="19.7">OUT1</text>
<text x="189.2" y="24.9">EN</text>
<text x="189.2" y="28.3">SS</text>
<text x="202.7" y="26.6">FB</text>
<text x="195.9" y="30.2" transform="rotate(-90 195.9 30.2)">GND</text>
<text x="199.4" y="30.2" transform="rotate(-90 199.4 30.2)">TPAD</text>
<text x="85.4" y="71.3" transform="rotate(-90 85.4 71.3)">DVDDH1</text>
<text x="87.1" y="71.3" transform="rotate(-90 87.1 71.3)">DVDDH2</text>
<text x="88.9" y="71.3" transform="rotate(-90 88.9 71.3)">DVDDH3</text>
<text x="92.3" y="71.1" transform="rotate(-90 92.3 71.1)">DVDDL1</text>
<text x="94" y="71.1" transform="rotate(-90 94 71.1)">DVDDL2</text>
<text x="95.8" y="71.1" transform="rotate(-90 95.8 71.1)">DVDDL3</text>
<text x="97.5" y="71.1" transform="rotate(-90 97.5 71.1)">DVDDL4</text>
<text x="99.2" y="71.1" transform="rotate(-90 99.2 71.1)">DVDDL5</text>
<text x="100.9" y="71.1" transform="rotate(-90 100.9 71.1)">DVDDL6</text>
<text x="104.4" y="71" transform="rotate(-90 104.4 71)">AVDDL1</text>
<text x="106.1" y="71" transform="rotate(-90 106.1 71)">AVDDL2</text>
<text x="113" y="70.2" transform="rotate(-90 113 70.2)">LDO_O</text>
<text x="119.9" y="71.2" transform="rotate(-90 119.9 71.2)">AVDDH1</text>
<text x="121.7" y="71.2" transform="rotate(-90 121.7 71.2)">AVDDH2</text>
<text x="123.4" y="68" transform="rotate(-90 123.4 68)">NC2</text>
<text x="76.9" y="75">XO</text>
<text x="76.9" y="73.3">XI</text>
<text x="107.9" y="73.8" transform="rotate(-90 107.9 73.8)">AVDDL_PLL</text>
<text x="110.3" y="75">LED1 / PME_N1/PHYAD0</text>
<text x="117.9" y="76.7">LED2/PHYAD1</text>
<text x="76.9" y="83.6">GTX_CLK</text>
<text x="76.9" y="78.4">CLK125_NDO/LED_MODE</text>
<text x="121.1" y="80.2">TXRXM_D</text>
<text x="121.4" y="81.9">TXRXP_D</text>
<text x="234.1" y="83.6">LD2_K</text>
<text x="76.9" y="88.8">TXD2</text>
<text x="76.9" y="87.1">TXD3</text>
<text x="76.9" y="85.3">TX_EN</text>
<text x="121.1" y="85.3">TXRXM_C</text>
<text x="121.4" y="87.1">TXRXP_C</text>
<text x="234.1" y="88.8">LD1_A</text>
<text x="234.1" y="87.1">LD1_K</text>
<text x="234.1" y="85.3">LD2_A</text>
<text x="256.4" y="86.4" transform="rotate(-90 256.4 86.4)">CASE</text>
<text x="76.9" y="92.2">TXD0</text>
<text x="76.9" y="90.5">TXD1</text>
<text x="76.9" y="95.7">RX_CLK/PHYAD2</text>
<text x="121.2" y="95.7">TXRXM_A</text>
<text x="121.2" y="90.5">TXRXM_B</text>
<text x="121.5" y="92.2">TXRXP_B</text>
<text x="234.1" y="95.7">TRD3+</text>
<text x="234.1" y="92.2">TRD3-</text>
<text x="76.9" y="99.2">RXD3/MODE3</text>
<text x="76.9" y="97.4">RX_DV/CLK125_EN</text>
<text x="76.9" y="100.9">RXD2/MODE2</text>
<text x="121.5" y="97.4">TXRXP_A</text>
<text x="234.1" y="99.2">TRD2-</text>
<text x="76.9" y="102.6">RXD1/MODE1</text>
<text x="76.9" y="104.3">RXD0/MODE0</text>
<text x="116.4" y="107.8">INT_N / PME_N2</text>
<text x="234.1" y="102.6">TRD2+</text>
<text x="234.1" y="106.1">CT</text>
<text x="76.9" y="109.5">MDC</text>
<text x="76.9" y="111.3">MDIO</text>
<text x="125.2" y="109.5">ISET</text>
<text x="234.1" y="113">TRD1-</text>
<text x="76.9" y="114.7">RESET_N</text>
<text x="100.9" y="116.6" transform="rotate(-90 100.9 116.6)">P_GND</text>
<text x="104.4" y="116.6" transform="rotate(-90 104.4 116.6)">VSS</text>
<text x="107.9" y="116.6" transform="rotate(-90 107.9 116.6)">NC1</text>
<text x="234.1" y="119.9">TRD0-</text>
<text x="234.1" y="116.4">TRD1+</text>
<text x="234.1" y="123.3">TRD0+</text>
<text x="244.3" y="125.2" transform="rotate(-90 244.3 125.2)">M5</text>
<text x="246" y="125.2" transform="rotate(-90 246 125.2)">M4</text>
<text x="251.2" y="125.2" transform="rotate(-90 251.2 125.2)">M2</text>
<text x="252.9" y="125.2" transform="rotate(-90 252.9 125.2)">M1</text>
</g>
<g font-size="1.5" fill="#f00">
<text x="112" y="56.7" transform="rotate(-90 112 56.7)">PHY_LDO</text>
<text x="48.7" y="77.4">125M_CLK</text>
<text x="136.8" y="75.7">PHY_AD1/LED2</text>
<text x="136.8" y="73.9">PHY_AD0/LED1</text>
<text x="31.1" y="83.3">2</text>
<text x="38.4" y="83.4">ETH_TXCK</text>
<text x="53.9" y="82.6">ETH_TXCK</text>
<text x="136.8" y="80.9">PHY_MDI3_P</text>
<text x="136.8" y="79.1">PHY_MDI3_N</text>
<text x="31.1" y="86.7">2</text>
<text x="31.1" y="88.5">2</text>
<text x="31.1" y="85">2</text>
<text x="37.7" y="85.2">ETH_TXCTL</text>
<text x="38.6" y="86.9">ETH_TXD3</text>
<text x="38.6" y="88.6">ETH_TXD2</text>
<text x="53.9" y="84.3">ETH_TXCTL</text>
<text x="53.9" y="89.5">ETH_TXD1</text>
<text x="54.1" y="87.8">ETH_TXD2</text>
<text x="54.1" y="86">ETH_TXD3</text>
<text x="136.8" y="84.3">PHY_MDI2_N</text>
<text x="136.8" y="86">PHY_MDI2_P</text>
<text x="136.8" y="89.5">PHY_MDI1_N</text>
<text x="31.1" y="95.4">2</text>
<text x="31.1" y="90.2">2</text>
<text x="31.1" y="91.9">2</text>
<text x="36.8" y="95.7">ETH_RXCK</text>
<text x="38.6" y="90.4">ETH_TXD1</text>
<text x="38.6" y="92.1">ETH_TXD0</text>
<text x="53.9" y="91.2">ETH_TXD0</text>
<text x="53.9" y="94.7">ETH_RXCK</text>
<text x="136.8" y="91.2">PHY_MDI1_P</text>
<text x="136.8" y="94.7">PHY_MDI0_N</text>
<text x="31.1" y="97.1">2</text>
<text x="31.1" y="98.8">2</text>
<text x="31.1" y="100.5">2</text>
<text x="36.8" y="97.4">ETH_RXCTL</text>
<text x="36.8" y="99.2">ETH_RXD3</text>
<text x="36.8" y="100.9">ETH_RXD2</text>
<text x="53.9" y="96.4">ETH_RXCTL</text>
<text x="53.9" y="98.1">ETH_RXD3</text>
<text x="53.9" y="99.8">ETH_RXD2</text>
<text x="53.9" y="101.6">ETH_RXD1</text>
<text x="136.8" y="96.4">PHY_MDI0_P</text>
<text x="31.1" y="104">2</text>
<text x="31.1" y="102.3">2</text>
<text x="36.8" y="104.4">ETH_RXD0</text>
<text x="36.8" y="102.6">ETH_RXD1</text>
<text x="53.9" y="103.3">ETH_RXD0</text>
<text x="138.6" y="106.8">INT_N</text>
<text x="31.1" y="109.2">2</text>
<text x="31.1" y="110.9">2</text>
<text x="38.2" y="111.1">ETH_MDIO</text>
<text x="38.7" y="109.3">ETH_MDC</text>
<text x="53.8" y="110.2">ETH_MDIO</text>
<text x="54.3" y="108.5">ETH_MDC</text>
<text x="138.6" y="108.5">ISET</text>
<text x="17.3" y="116.1">2,3</text>
<text x="23.7" y="116.3">PS_POR_B</text>
<text x="36.7" y="115.4">PS_POR_B</text>
<text x="164.5" y="158.6">PHY_AD0/LED1</text>
<text x="164.5" y="160.3">PHY_AD1/LED2</text>
<text x="45.3" y="167.2">ETH_RXCTL</text>
<text x="85" y="167.2">125M_CLK</text>
<text x="116.1" y="167.2">ETH_RXD0</text>
<text x="116.1" y="162">ETH_RXD3</text>
<text x="116.1" y="163.7">ETH_RXD2</text>
<text x="116.1" y="165.5">ETH_RXD1</text>
<text x="164.5" y="162">ETH_RXCK</text>
</g>
<g font-size="1.5" fill="#00f">
<text x="250.5" y="83.1" transform="rotate(180 250.5 83.1)">Yellow</text>
<text x="250" y="86.6" transform="rotate(180 250 86.6)">Green</text>
<text x="260.5" y="90.9" transform="rotate(180 260.5 90.9)">8</text>
<text x="260.5" y="94.5" transform="rotate(180 260.5 94.5)">7</text>
<text x="260.5" y="97.8" transform="rotate(180 260.5 97.8)">5</text>
<text x="260.5" y="101.4" transform="rotate(180 260.5 101.4)">4</text>
<text x="260.5" y="111.6" transform="rotate(180 260.5 111.6)">6</text>
<text x="260.5" y="118.5" transform="rotate(180 260.5 118.5)">2</text>
<text x="260.5" y="115.2" transform="rotate(180 260.5 115.2)">3</text>
<text x="260.5" y="122.1" transform="rotate(180 260.5 122.1)">1</text>
</g>
<g font-size="1.2">
<text x="29.1" y="1.3">5</text>
<text x="83.6" y="1.3">4</text>
<text x="138.2" y="1.3">3</text>
<text x="192.8" y="1.3">2</text>
<text x="247.4" y="1.3">1</text>
<text x=".5" y="28.3">D</text>
<text x="275.1" y="28.3">D</text>
<text x=".5" y="79.2">C</text>
<text x="275.1" y="79.2">C</text>
<text x=".5" y="130.2">B</text>
<text x="275.1" y="130.2">B</text>
<text x=".5" y="181.1">A</text>
<text x="275.1" y="181.1">A</text>
<text x="29.1" y="206.8">5</text>
<text x="83.6" y="206.8">4</text>
<text x="138.2" y="206.8">3</text>
<text x="192.8" y="206.8">2</text>
<text x="247.4" y="206.8">1</text>
</g>
</svg>
